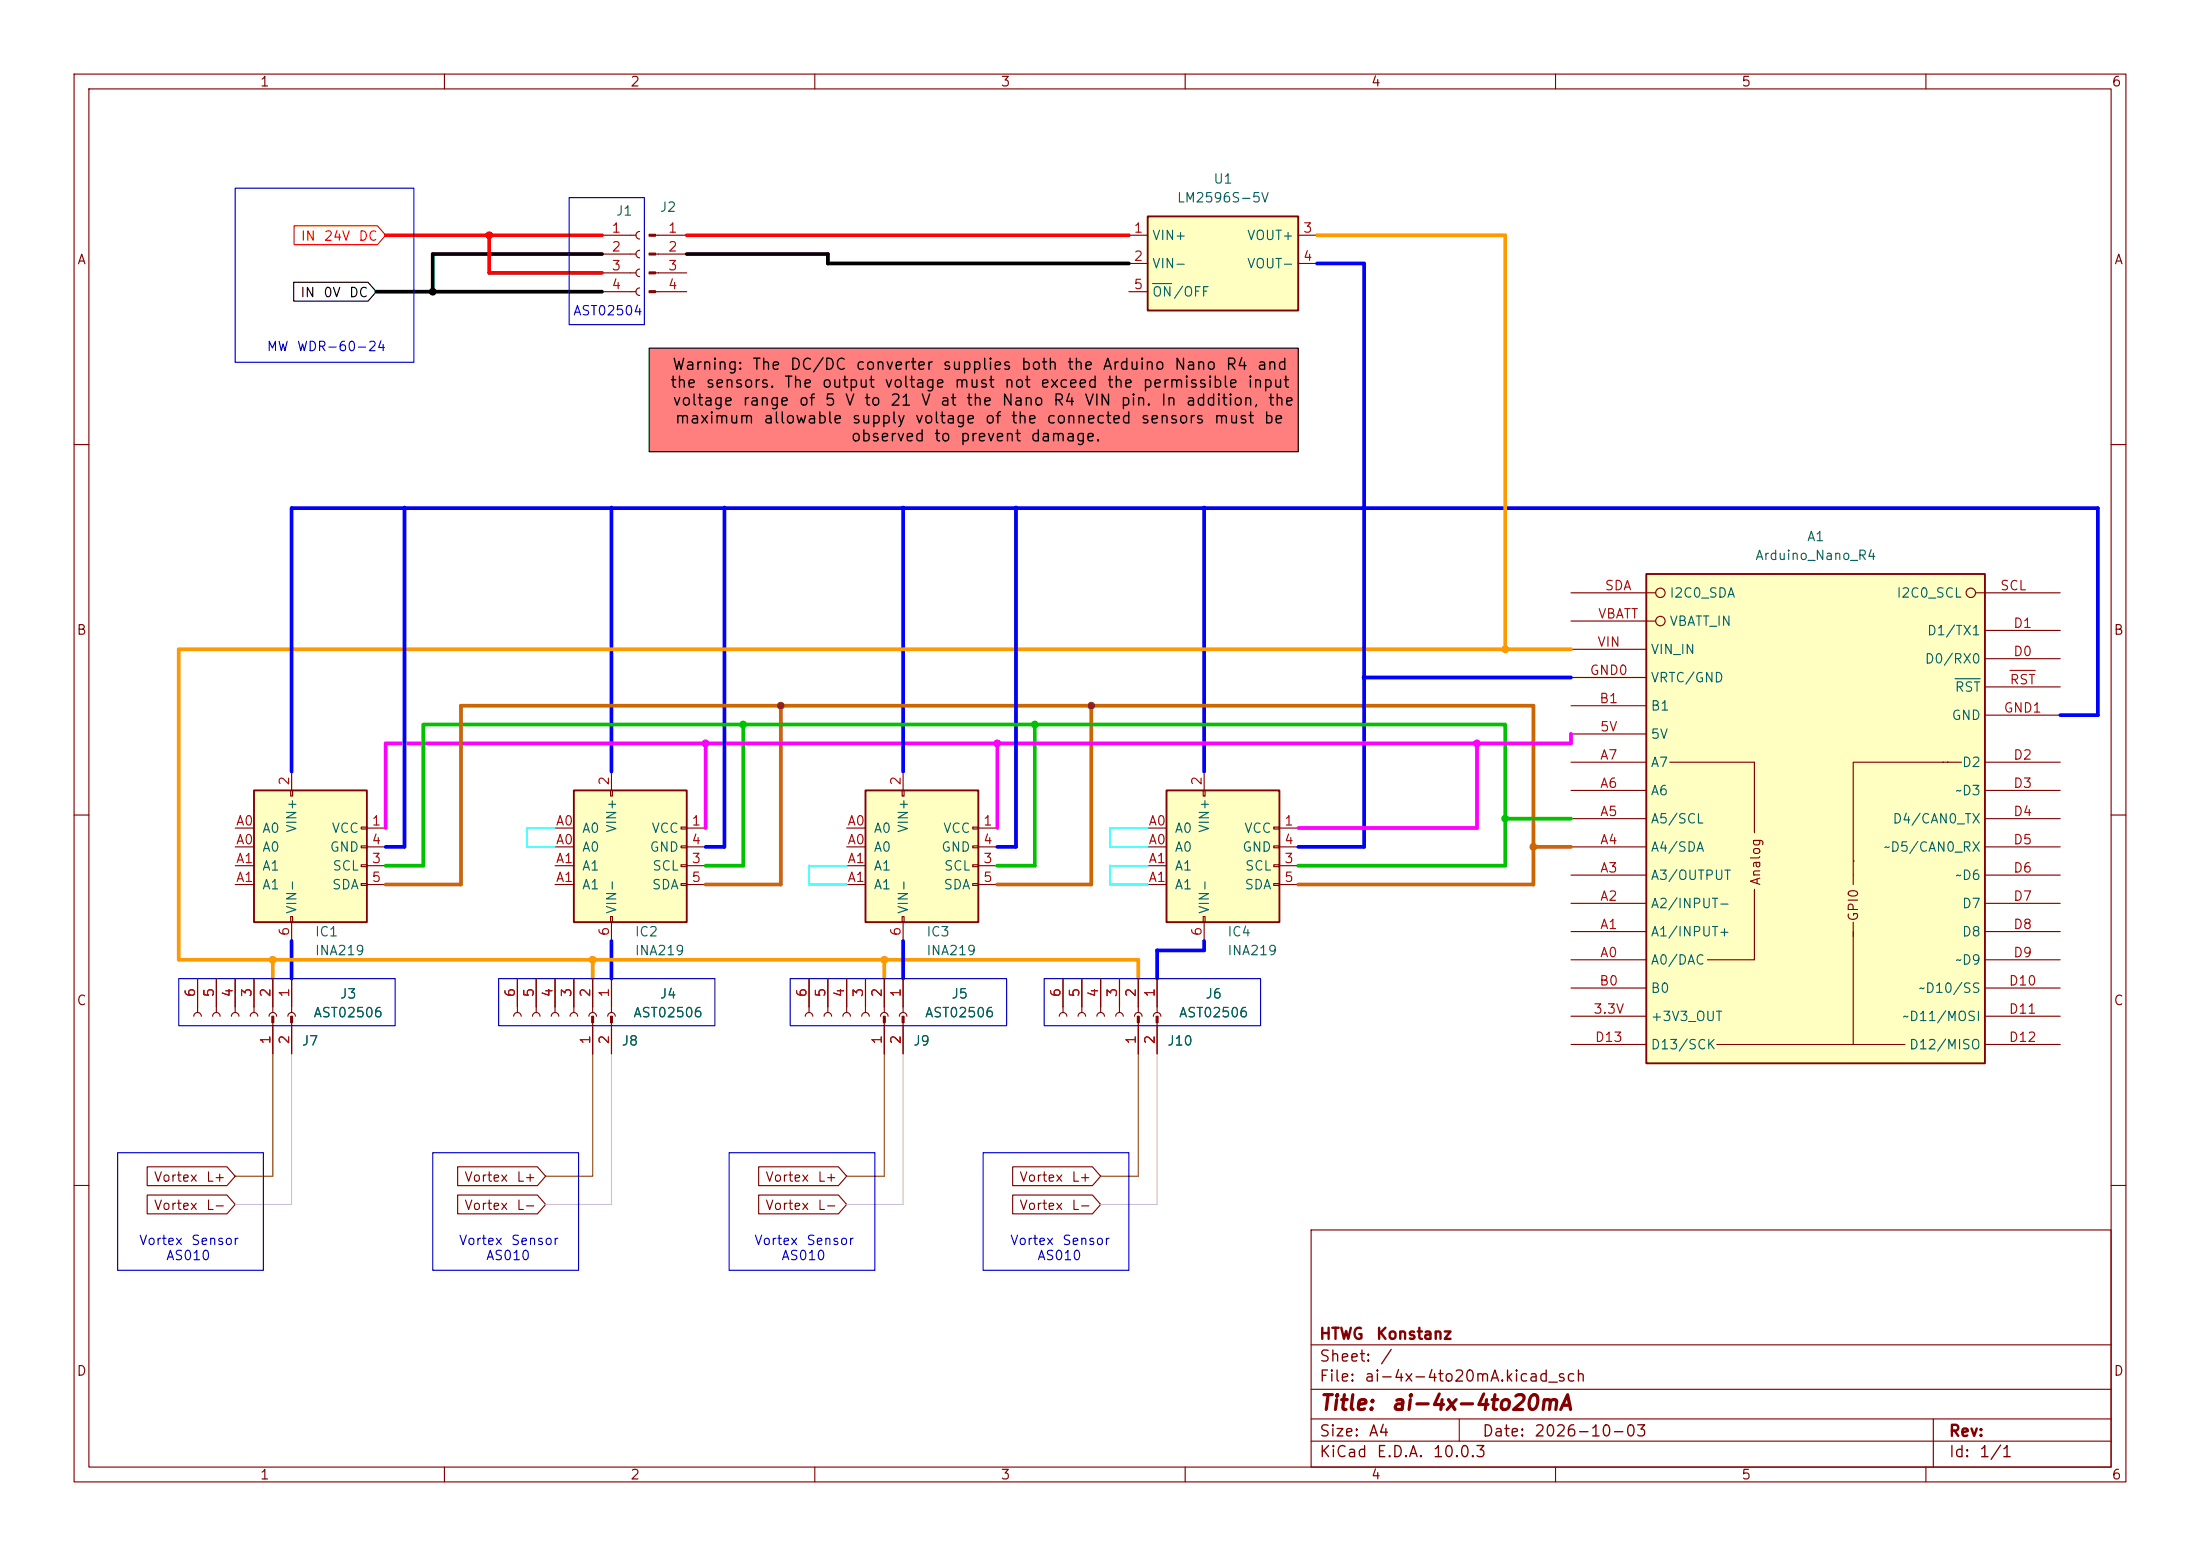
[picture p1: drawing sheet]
<svg xmlns="http://www.w3.org/2000/svg" width="297mm" height="210mm" viewBox="0 0 297 210" stroke-linecap="round" stroke-linejoin="round" font-family="sans-serif">
<g fill="none" stroke="#840000" stroke-width=".15">
<path d="M10 10h277v190h-277zM12 12h273v186h-273zM60 10v2M110 10v2M160 10v2M210 10v2M260 10v2M10 60h2M285 60h2M10 110h2M285 110h2M10 160h2"/>
<path d="M177 166h108v32h-108zM285 160h2M60 198v2M110 198v2M160 198v2M177 194.5h108M177 191.5h108M177 187.5h108M177 181.5h108M197 191.5v3M210 198v2M260 198v2"/>
<path d="M261 191.5v6.5"/>
</g>
<path d="M87.6 47h87.7v14h-87.7z" fill="#ff7f7f"/>
<g fill="#840000" stroke="#840000" stroke-width=".15">
<path d="M119.3 137.2h.2v.8h-.2z"/>
<path d="M121.8 137.2h.2v.8h-.2z"/>
</g>
<path d="M119.4 138v4.2M121.9 138v4.2" fill="none" stroke="#840000" stroke-width=".15"/>
<path d="M222.2 77.5h45.8v66h-45.8z" fill="#ffffc2"/>
<path d="M222.2 77.5h45.8v66h-45.8z" fill="none" stroke="#840000" stroke-width=".25"/>
<g fill="none" stroke="#840000" stroke-width=".15">
<path d="M88.5 31.8h4.2M88.5 34.3h4.2M88.5 36.8h4.2M88.5 39.4h4.2M212.1 99.1h10.1M212.1 95.3h10.1M212.1 91.4h10.1M212.1 80h11.4M212.1 83.8h11.4M212.1 87.6h10.1M266.7 80h11.4M268 88.9h10.1"/>
<path d="M268 85.1h10.1M268 96.5h10.1M268 92.7h10.1M212.1 102.9h10.1M212.1 118.1h10.1M212.1 114.3h10.1M212.1 110.5h10.1M212.1 106.7h10.1M225.4 102.9h11.5v9.5M250.2 116.2h.1M262.3 102.9h.1M262.9 102.9h.1"/>
<path d="M262.9 102.9h-12.7v16.5M262.9 102.9h1.9M268 102.9h10.1M268 118.1h10.1M268 114.3h10.1M268 110.5h10.1M268 106.7h10.1M212.1 137.2h10.1M212.1 129.5h10.1M212.1 125.7h10.1M212.1 121.9h10.1M212.1 133.4h10.1"/>
<path d="M236.9 120v9.5h-6.4M250.2 125.7v15.3h7M250.2 124.5v1.9M268 137.2h10.1M268 129.5h10.1M268 125.7h10.1M268 121.9h10.1M268 133.4h10.1M212.1 141h10.1M231.8 141h18.4M268 141h10.1"/>
<circle cx="224.2" cy="80" r=".63"/>
<circle cx="224.2" cy="83.8" r=".63"/>
<circle cx="266.1" cy="80" r=".63"/>
</g>
<path d="M263.9 91.6h3.4" fill="none" stroke="#006464" stroke-width=".15"/>
<path d="M271.4 90.5h3.3" fill="none" stroke="#a90000" stroke-width=".15"/>
<g fill="#840000" stroke="#840000" stroke-width=".15">
<path d="M87.6 31.6h.9v.3h-.9z"/>
<path d="M87.6 34.2h.9v.2h-.9z"/>
<path d="M87.6 36.7h.9v.3h-.9z"/>
<path d="M87.6 39.2h.9v.3h-.9z"/>
</g>
<path d="M154.9 29.2h20.4v12.7h-20.4z" fill="#ffffc2"/>
<path d="M154.9 29.2h20.4v12.7h-20.4z" fill="none" stroke="#840000" stroke-width=".25"/>
<path d="M152.4 31.8h2.5M152.4 35.6h2.5M152.4 39.4h2.5M175.3 31.8h2.5M175.3 35.6h2.5" fill="none" stroke="#840000" stroke-width=".15"/>
<path d="M155.6 38.3h2.6" fill="none" stroke="#006464" stroke-width=".15"/>
<path d="M157.5 106.7h15.2v17.8h-15.2z" fill="#ffffc2"/>
<g fill="none" stroke="#840000" stroke-width=".15">
<path d="M154.9 111.8h2.6M154.9 116.8h2.6M154.9 114.3h2.6M154.9 119.4h2.6M162.4 106.7h.3v.7h-.3zM162.6 104.1v2.6M172 111.6h.7v.3h-.7zM172 114.2h.7v.2h-.7zM172 116.7h.7v.3h-.7zM172 119.3h.7v.2h-.7zM172.7 111.8h2.6M172.7 116.8h2.6"/>
<path d="M172.7 114.3h2.6M172.7 119.4h2.6M26.2 137.2a.51 .51 0 0 1 .5-.5 .51 .51 0 0 1 .5 .5M26.7 132.1v4.6M28.7 137.2a.51 .51 0 0 1 .5-.5 .51 .51 0 0 1 .5 .5M29.2 132.1v4.6M31.2 137.2a.51 .51 0 0 1 .5-.5 .51 .51 0 0 1 .6 .5M31.7 132.1v4.6M33.8 137.2a.51 .51 0 0 1 .5-.5 .51 .51 0 0 1 .5 .5M34.3 132.1v4.6M36.3 137.2a.51 .51 0 0 1 .5-.5 .51 .51 0 0 1 .5 .5M36.8 132.1v4.6"/>
<path d="M38.9 137.2a.51 .51 0 0 1 .5-.5 .51 .51 0 0 1 .5 .5M39.4 132.1v4.6M143 137.2a.51 .51 0 0 1 .5-.5 .51 .51 0 0 1 .5 .5M143.5 132.1v4.6M145.5 137.2a.51 .51 0 0 1 .5-.5 .51 .51 0 0 1 .6 .5M146 132.1v4.6M148.1 137.2a.51 .51 0 0 1 .5-.5 .51 .51 0 0 1 .5 .5M148.6 132.1v4.6M150.6 137.2a.51 .51 0 0 1 .5-.5 .51 .51 0 0 1 .5 .5M151.1 132.1v4.6M153.2 137.2a.51 .51 0 0 1 .5-.5 .51 .51 0 0 1 .5 .5M153.7 132.1v4.6"/>
<path d="M153.7 138v4.2M155.7 137.2a.51 .51 0 0 1 .5-.5 .51 .51 0 0 1 .5 .5M156.2 132.1v4.6M156.2 138v4.2M162.4 123.7h.3v.8h-.3zM162.6 124.5v2.5"/>
</g>
<path d="M157.5 106.7h15.2v17.8h-15.2z" fill="none" stroke="#840000" stroke-width=".25"/>
<g fill="#840000" stroke="#840000" stroke-width=".15">
<path d="M153.5 137.2h.3v.8h-.3z"/>
<path d="M156.1 137.2h.2v.8h-.2z"/>
</g>
<path d="M77.5 106.7h15.2v17.8h-15.2z" fill="#ffffc2"/>
<g fill="none" stroke="#840000" stroke-width=".15">
<path d="M74.9 111.8h2.6M74.9 116.8h2.6M74.9 114.3h2.6M74.9 119.4h2.6M82.4 106.7h.3v.7h-.3zM82.5 104.1v2.6M91.9 111.6h.8v.3h-.8zM91.9 114.2h.8v.2h-.8zM91.9 116.7h.8v.3h-.8zM91.9 119.3h.8v.2h-.8zM92.7 111.8h2.5M92.7 116.8h2.5"/>
<path d="M92.7 114.3h2.5M92.7 119.4h2.5M82.4 123.7h.3v.8h-.3zM82.5 124.5v2.5"/>
</g>
<path d="M77.5 106.7h15.2v17.8h-15.2z" fill="none" stroke="#840000" stroke-width=".25"/>
<path d="M34.3 106.7h15.2v17.8h-15.2z" fill="#ffffc2"/>
<g fill="none" stroke="#840000" stroke-width=".15">
<path d="M81.3 31.8h4.6M81.3 34.3h4.6M81.3 36.8h4.6M81.3 39.4h4.6M86.4 31.2a.51 .51 0 0 0-.5 .6 .51 .51 0 0 0 .5 .5M86.4 33.8a.51 .51 0 0 0-.5 .5 .51 .51 0 0 0 .5 .5M86.4 36.3a.51 .51 0 0 0-.5 .5 .51 .51 0 0 0 .5 .5M86.4 38.9a.51 .51 0 0 0-.5 .5 .51 .51 0 0 0 .5 .5M31.7 111.8h2.6M31.7 116.8h2.6M31.7 114.3h2.6M31.7 119.4h2.6"/>
<path d="M39.2 106.7h.3v.7h-.3zM39.4 104.1v2.6M48.8 111.6h.7v.3h-.7zM48.8 114.2h.7v.2h-.7zM48.8 116.7h.7v.3h-.7zM48.8 119.3h.7v.2h-.7zM49.5 111.8h2.6M49.5 116.8h2.6M49.5 114.3h2.6M49.5 119.4h2.6M36.8 138v4.2M39.2 123.7h.3v.8h-.3z"/>
<path d="M39.4 124.5v2.5M39.4 138v4.2M69.3 137.2a.51 .51 0 0 1 .5-.5 .51 .51 0 0 1 .6 .5M69.8 132.1v4.6M71.9 137.2a.51 .51 0 0 1 .5-.5 .51 .51 0 0 1 .5 .5M72.4 132.1v4.6M74.4 137.2a.51 .51 0 0 1 .5-.5 .51 .51 0 0 1 .5 .5M74.9 132.1v4.6M77 137.2a.51 .51 0 0 1 .5-.5 .51 .51 0 0 1 .5 .5M77.5 132.1v4.6M79.5 137.2a.51 .51 0 0 1 .5-.5 .51 .51 0 0 1 .5 .5M80 132.1v4.6"/>
<path d="M80 138v4.2M82 137.2a.51 .51 0 0 1 .5-.5 .51 .51 0 0 1 .6 .5M82.5 132.1v4.6M82.5 138v4.2M108.7 137.2a.51 .51 0 0 1 .5-.5 .51 .51 0 0 1 .5 .5M109.2 132.1v4.6M111.3 137.2a.51 .51 0 0 1 .5-.5 .51 .51 0 0 1 .5 .5M111.8 132.1v4.6M113.8 137.2a.51 .51 0 0 1 .5-.5 .51 .51 0 0 1 .5 .5M114.3 132.1v4.6M116.3 137.2a.51 .51 0 0 1 .5-.5 .51 .51 0 0 1 .5 .5M116.8 132.1v4.6"/>
<path d="M118.9 137.2a.51 .51 0 0 1 .5-.5 .51 .51 0 0 1 .5 .5M119.4 132.1v4.6M121.4 137.2a.51 .51 0 0 1 .5-.5 .51 .51 0 0 1 .5 .5M121.9 132.1v4.6"/>
</g>
<path d="M34.3 106.7h15.2v17.8h-15.2z" fill="none" stroke="#840000" stroke-width=".25"/>
<g fill="#840000" stroke="#840000" stroke-width=".15">
<path d="M36.7 137.2h.3v.8h-.3z"/>
<path d="M39.2 137.2h.3v.8h-.3z"/>
<path d="M79.9 137.2h.2v.8h-.2z"/>
<path d="M82.4 137.2h.3v.8h-.3z"/>
</g>
<path d="M116.8 106.7h15.3v17.8h-15.3z" fill="#ffffc2"/>
<g fill="none" stroke="#840000" stroke-width=".15">
<path d="M114.3 111.8h2.5M114.3 116.8h2.5M114.3 114.3h2.5M114.3 119.4h2.5M121.8 106.7h.2v.7h-.2zM121.9 104.1v2.6M131.3 111.6h.8v.3h-.8zM131.3 114.2h.8v.2h-.8zM131.3 116.7h.8v.3h-.8zM131.3 119.3h.8v.2h-.8zM132.1 111.8h2.5M132.1 116.8h2.5"/>
<path d="M132.1 114.3h2.5M132.1 119.4h2.5M26.7 132.1v3.8M29.2 132.1v3.8M31.7 132.1v3.8M34.3 132.1v3.8M36.8 132.1v3.8M36.8 138.4v3.8M39.4 132.1v3.8M39.4 138.4v3.8M69.8 132.1v3.8M72.4 132.1v3.8"/>
<path d="M74.9 132.1v3.8M77.5 132.1v3.8M80 132.1v3.8M80 138.4v3.8M82.5 132.1v3.8M82.5 138.4v3.8M109.2 132.1v3.8M111.8 132.1v3.8M114.3 132.1v3.8M116.8 132.1v3.8M119.4 132.1v3.8M119.4 138.4v3.8"/>
<path d="M121.8 123.7h.2v.8h-.2zM121.9 124.5v2.5M121.9 132.1v3.8M121.9 138.4v3.8M143.5 132.1v3.8M146 132.1v3.8M148.6 132.1v3.8M151.1 132.1v3.8M153.7 132.1v3.8M153.7 138.4v3.8M156.2 132.1v3.8M156.2 138.4v3.8"/>
<path d="M19.9 157.5h10.7l1.1 1.3-1.1 1.2h-10.7zM61.8 157.5h10.7l1.2 1.3-1.2 1.2h-10.7zM102.4 157.5h10.8l1.1 1.3-1.1 1.2h-10.8zM136.7 157.5h10.8l1.1 1.3-1.1 1.2h-10.8zM19.9 161.3h10.7l1.1 1.3-1.1 1.2h-10.7zM61.8 161.3h10.7l1.2 1.3-1.2 1.2h-10.7zM102.4 161.3h10.8l1.1 1.3-1.1 1.2h-10.8zM136.7 161.3h10.8l1.1 1.3-1.1 1.2h-10.8z"/>
</g>
<path d="M116.8 106.7h15.3v17.8h-15.3z" fill="none" stroke="#840000" stroke-width=".25"/>
<path d="M39.6 38.1h10.1l1.1 1.3-1.1 1.2h-10.1zM87.6 47h87.7v14h-87.7z" fill="none" stroke="#000" stroke-width=".15"/>
<path d="M39.7 30.5h11.3l1.1 1.3-1.1 1.2h-11.3z" fill="none" stroke="#f00" stroke-width=".15"/>
<path d="M39.4 142.2v20.4h-7.7M82.5 142.2v20.4h-8.8M121.9 142.2v20.4h-7.6M156.2 142.2v20.4h-7.6" fill="none" stroke="#c2c2c2" stroke-width=".15"/>
<path d="M36.8 142.2v16.6h-5.1M80 142.2v16.6h-6.3M119.4 142.2v16.6h-5.1M153.7 142.2v16.6h-5.1" fill="none" stroke="#804d00" stroke-width=".15"/>
<g fill="none" stroke="#00f" stroke-width=".5">
<path d="M177.8 35.6h6.3v78.7h-8.8M54.6 68.6v45.7h-2.5M82.5 68.6v35.5M97.8 68.6v45.7h-2.6M121.9 68.6v35.5M137.2 68.6v45.7h-2.6M162.6 68.6v35.5M184.1 91.4h28M278.1 96.5h5.1v-27.9h-243.8v35.5M39.4 127v5.1M82.5 127v5.1M121.9 127v5.1"/>
<path d="M162.6 127v1.3h-6.4v3.8"/>
</g>
<path d="M177.8 31.8h25.4v55.8M212.1 87.6h-188v41.9h129.6v2.6M36.8 129.5v2.6M80 129.5v2.6M119.4 129.5v2.6" fill="none" stroke="#f90" stroke-width=".5"/>
<path d="M100.3 97.8v19h-5.1M139.7 97.8v19h-5.1M52.1 116.8h5v-19h146.1v19h-27.9M203.2 110.5h8.9" fill="none" stroke="#00c200" stroke-width=".5"/>
<path d="M105.4 95.3v24.1h-10.2M147.3 95.3v24.1h-12.7M52.1 119.4h10.1v-24.1h144.8v24.1h-31.7M207 114.3h5.1" fill="none" stroke="#c60" stroke-width=".5"/>
<path d="M212.1 99.1v1.2h-160v11.5M95.2 100.3v11.5M134.6 100.3v11.5M199.4 100.3v11.5h-24.1" fill="none" stroke="#f0f" stroke-width=".5"/>
<path d="M74.9 111.8h-3.8v2.5h3.8M114.3 116.8h-5.1v2.6h5.1M154.9 116.8h-5v2.6h5M154.9 111.8h-5v2.5h5" fill="none" stroke="#0ff" stroke-width=".25"/>
<path d="M50.8 39.4h30.5M81.3 34.3h-22.9v5.1M92.7 34.3h19.1v1.3h40.6" fill="none" stroke="#000" stroke-width=".5"/>
<path d="M52.1 31.8h29.2M66 31.8v5h15.3M92.7 31.8h59.7" fill="none" stroke="#f00" stroke-width=".5"/>
<path d="M31.7 25.4h24.2v23.5h-24.2zM76.8 26.7h10.2v17.1h-10.2zM24.1 132.1h29.2v6.3h-29.2zM67.3 132.1h29.2v6.3h-29.2zM106.7 132.1h29.2v6.3h-29.2zM141 132.1h29.2v6.3h-29.2zM15.9 155.6h19.7v15.9h-19.7zM58.4 155.6h19.7v15.9h-19.7zM98.4 155.6h19.7v15.9h-19.7zM132.7 155.6h19.7v15.9h-19.7z" fill="none" stroke="#0000c2" stroke-width=".15"/>
<g fill="#f90" stroke="#f90" stroke-width=".14">
<circle cx="80" cy="129.5" r=".46"/>
<circle cx="119.4" cy="129.5" r=".46"/>
<circle cx="36.8" cy="129.5" r=".46"/>
<circle cx="203.2" cy="87.6" r=".46"/>
</g>
<g fill="#00c200" stroke="#00c200" stroke-width=".14">
<circle cx="100.3" cy="97.8" r=".46"/>
<circle cx="139.7" cy="97.8" r=".46"/>
<circle cx="203.2" cy="110.5" r=".46"/>
</g>
<g fill="#f0f" stroke="#f0f" stroke-width=".14">
<circle cx="95.2" cy="100.3" r=".46"/>
<circle cx="134.6" cy="100.3" r=".46"/>
<circle cx="199.4" cy="100.3" r=".46"/>
</g>
<g fill="#00f" stroke="#00f" stroke-width=".14">
<circle cx="162.6" cy="68.6" r=".25"/>
<circle cx="184.1" cy="68.6" r=".25"/>
<circle cx="137.2" cy="68.6" r=".25"/>
<circle cx="121.9" cy="68.6" r=".25"/>
<circle cx="97.8" cy="68.6" r=".25"/>
<circle cx="54.6" cy="68.6" r=".25"/>
<circle cx="82.5" cy="68.6" r=".25"/>
<circle cx="184.1" cy="91.4" r=".25"/>
</g>
<g fill="#804d00" stroke="#804d00" stroke-width=".14">
<circle cx="105.4" cy="95.3" r=".46"/>
<circle cx="147.3" cy="95.3" r=".46"/>
</g>
<circle cx="58.4" cy="39.4" r=".46" fill="#000" stroke="#000" stroke-width=".14"/>
<circle cx="66" cy="31.8" r=".46" fill="#f00" stroke="#f00" stroke-width=".14"/>
<circle cx="207" cy="114.3" r=".46" fill="#c60" stroke="#c60" stroke-width=".14"/>
<g font-size="2" fill="#840000">
<text x="178" y="190.8">Title:</text>
<text x="187.7" y="190.8">ai-4x-4to20mA</text>
</g>
<g font-size="1.5">
<text x="90.4" y="52.7">the</text>
<text x="90.7" y="50.3">Warning:</text>
<text x="95.2" y="52.7">sensors.</text>
<text x="101.5" y="50.3">The</text>
<text x="105.8" y="52.7">The</text>
<text x="106.5" y="50.3">DC/DC</text>
<text x="110.8" y="52.7">output</text>
<text x="115.4" y="50.3">converter</text>
<text x="119.3" y="52.7">voltage</text>
<text x="127.1" y="50.3">supplies</text>
<text x="128.7" y="52.7">must</text>
<text x="135.5" y="52.7">not</text>
<text x="137.7" y="50.3">both</text>
<text x="140.3" y="52.7">exceed</text>
<text x="144" y="50.3">the</text>
<text x="148.8" y="50.3">Arduino</text>
<text x="149.3" y="52.7">the</text>
<text x="154.1" y="52.7">permissible</text>
<text x="158.4" y="50.3">Nano</text>
<text x="165.4" y="50.3">R4</text>
<text x="168.3" y="52.7">input</text>
<text x="169.6" y="50.3">and</text>
<text x="90.7" y="55.1">voltage</text>
<text x="91" y="57.5">maximum</text>
<text x="100.1" y="55.1">range</text>
<text x="103" y="57.5">allowable</text>
<text x="107.7" y="55.1">of</text>
<text x="111.2" y="55.1">5</text>
<text x="114" y="55.1">V</text>
<text x="114.8" y="60">observed</text>
<text x="114.9" y="57.5">supply</text>
<text x="116.5" y="55.1">to</text>
<text x="120.1" y="55.1">21</text>
<text x="123.4" y="57.5">voltage</text>
<text x="124.2" y="55.1">V</text>
<text x="126" y="60">to</text>
<text x="126.8" y="55.1">at</text>
<text x="129.5" y="60">prevent</text>
<text x="130.3" y="55.1">the</text>
<text x="132.9" y="57.5">of</text>
<text x="135.1" y="55.1">Nano</text>
<text x="136.4" y="57.5">the</text>
<text x="139" y="60">damage.</text>
<text x="141.2" y="57.5">connected</text>
<text x="142.1" y="55.1">R4</text>
<text x="146.3" y="55.1">VIN</text>
<text x="151.2" y="55.1">pin.</text>
<text x="153.9" y="57.5">sensors</text>
<text x="156.6" y="55.1">In</text>
<text x="160" y="55.1">addition,</text>
<text x="163.8" y="57.5">must</text>
<text x="170.5" y="57.5">be</text>
<text x="171.1" y="55.1">the</text>
</g>
<g font-size="1.5" fill="#840000">
<text x="178" y="184.2">Sheet:</text>
<text x="178" y="181.2">HTWG</text>
<text x="185.7" y="181.2">Konstanz</text>
<text x="186.2" y="184.2">/</text>
<text x="178" y="186.9">File:</text>
<text x="184.1" y="186.9">ai-4x-4to20mA.kicad_sch</text>
<text x="178" y="197.1">KiCad</text>
<text x="178" y="194.3">Size:</text>
<text x="184.7" y="194.3">A4</text>
<text x="185.7" y="197.1">E.D.A.</text>
<text x="193.3" y="197.1">10.0.3</text>
<text x="200" y="194.3">Date:</text>
<text x="207" y="194.3">2026-10-03</text>
<text x="263" y="194.3">Rev:</text>
<text x="263" y="197.1">Id:</text>
<text x="267.1" y="197.1">1/1</text>
</g>
<g font-size="1.3" fill="#840000">
<text x="35" y="12">1</text>
<text x="85" y="12">2</text>
<text x="135" y="12">3</text>
<text x="185" y="12">4</text>
<text x="235" y="12">5</text>
<text x="285" y="12">6</text>
<text x="10.3" y="36">A</text>
<text x="285.3" y="36">A</text>
<text x="10.3" y="86">B</text>
<text x="285.3" y="86">B</text>
<text x="238" y="119.6" transform="rotate(-90 238 119.6)">Analog</text>
<text x="251.2" y="124.5" transform="rotate(-90 251.2 124.5)">GPI0</text>
<text x="10.3" y="136">C</text>
<text x="285.3" y="136">C</text>
<text x="20.7" y="159.8">Vortex</text>
<text x="27.7" y="159.8">L+</text>
<text x="62.6" y="159.8">Vortex</text>
<text x="69.6" y="159.8">L+</text>
<text x="103.2" y="159.8">Vortex</text>
<text x="110.3" y="159.8">L+</text>
<text x="137.5" y="159.8">Vortex</text>
<text x="144.6" y="159.8">L+</text>
<text x="20.7" y="163.6">Vortex</text>
<text x="27.7" y="163.6">L-</text>
<text x="62.6" y="163.6">Vortex</text>
<text x="69.6" y="163.6">L-</text>
<text x="103.2" y="163.6">Vortex</text>
<text x="110.3" y="163.6">L-</text>
<text x="137.5" y="163.6">Vortex</text>
<text x="144.6" y="163.6">L-</text>
<text x="10.3" y="186">D</text>
<text x="285.3" y="186">D</text>
<text x="35" y="200">1</text>
<text x="85" y="200">2</text>
<text x="135" y="200">3</text>
<text x="185" y="200">4</text>
<text x="235" y="200">5</text>
<text x="285" y="200">6</text>
</g>
<g font-size="1.3" fill="#006464">
<text x="83.1" y="29.4">J1</text>
<text x="89" y="28.9">J2</text>
<text x="158.8" y="27.6">LM2596S-5V</text>
<text x="163.7" y="25.1">U1</text>
<text x="155.4" y="32.7">VIN+</text>
<text x="168.3" y="32.7">VOUT+</text>
<text x="155.4" y="36.5">VIN-</text>
<text x="155.4" y="40.3">ON/OFF</text>
<text x="168.3" y="36.5">VOUT-</text>
<text x="236.9" y="75.9">Arduino_Nano_R4</text>
<text x="243.9" y="73.4">A1</text>
<text x="225.3" y="81">I2C0_SDA</text>
<text x="255.9" y="81">I2C0_SCL</text>
<text x="222.8" y="88.6">VIN_IN</text>
<text x="225.3" y="84.8">VBATT_IN</text>
<text x="259.8" y="89.9">D0/RX0</text>
<text x="260.1" y="86.1">D1/TX1</text>
<text x="222.8" y="92.4">VRTC/GND</text>
<text x="263.8" y="93.7">RST</text>
<text x="222.8" y="100">5V</text>
<text x="222.8" y="96.2">B1</text>
<text x="263.4" y="97.5">GND</text>
<text x="222.8" y="107.7">A6</text>
<text x="222.8" y="103.8">A7</text>
<text x="263.9" y="107.7">~D3</text>
<text x="264.8" y="103.8">D2</text>
<text x="35.3" y="112.7">A0</text>
<text x="40.3" y="112.5" transform="rotate(-90 40.3 112.5)">VIN+</text>
<text x="44.7" y="112.7">VCC</text>
<text x="78.5" y="112.7">A0</text>
<text x="83.5" y="112.5" transform="rotate(-90 83.5 112.5)">VIN+</text>
<text x="87.9" y="112.7">VCC</text>
<text x="117.9" y="112.7">A0</text>
<text x="122.9" y="112.5" transform="rotate(-90 122.9 112.5)">VIN+</text>
<text x="127.2" y="112.7">VCC</text>
<text x="158.5" y="112.7">A0</text>
<text x="163.5" y="112.5" transform="rotate(-90 163.5 112.5)">VIN+</text>
<text x="167.9" y="112.7">VCC</text>
<text x="222.8" y="111.5">A5/SCL</text>
<text x="255.4" y="111.5">D4/CAN0_TX</text>
<text x="35.3" y="115.3">A0</text>
<text x="35.3" y="117.8">A1</text>
<text x="44.4" y="115.3">GND</text>
<text x="44.8" y="117.8">SCL</text>
<text x="78.5" y="115.3">A0</text>
<text x="78.5" y="117.8">A1</text>
<text x="87.6" y="115.3">GND</text>
<text x="88" y="117.8">SCL</text>
<text x="117.9" y="115.3">A0</text>
<text x="117.9" y="117.8">A1</text>
<text x="127" y="115.3">GND</text>
<text x="127.4" y="117.8">SCL</text>
<text x="158.5" y="115.3">A0</text>
<text x="158.5" y="117.8">A1</text>
<text x="167.6" y="115.3">GND</text>
<text x="168" y="117.8">SCL</text>
<text x="222.8" y="119.1">A3/OUTPUT</text>
<text x="222.8" y="115.3">A4/SDA</text>
<text x="254.2" y="115.3">~D5/CAN0_RX</text>
<text x="263.9" y="119.1">~D6</text>
<text x="35.3" y="120.4">A1</text>
<text x="40.3" y="123.4" transform="rotate(-90 40.3 123.4)">VIN-</text>
<text x="44.7" y="120.4">SDA</text>
<text x="78.5" y="120.4">A1</text>
<text x="83.5" y="123.4" transform="rotate(-90 83.5 123.4)">VIN-</text>
<text x="87.9" y="120.4">SDA</text>
<text x="117.9" y="120.4">A1</text>
<text x="122.9" y="123.4" transform="rotate(-90 122.9 123.4)">VIN-</text>
<text x="127.3" y="120.4">SDA</text>
<text x="158.5" y="120.4">A1</text>
<text x="163.5" y="123.4" transform="rotate(-90 163.5 123.4)">VIN-</text>
<text x="167.9" y="120.4">SDA</text>
<text x="222.8" y="122.9">A2/INPUT-</text>
<text x="264.8" y="122.9">D7</text>
<text x="42.4" y="126.7">IC1</text>
<text x="42.4" y="129.2">INA219</text>
<text x="85.6" y="126.7">IC2</text>
<text x="85.6" y="129.2">INA219</text>
<text x="125" y="126.7">IC3</text>
<text x="125" y="129.2">INA219</text>
<text x="165.6" y="126.7">IC4</text>
<text x="165.6" y="129.2">INA219</text>
<text x="222.8" y="130.5">A0/DAC</text>
<text x="222.8" y="126.7">A1/INPUT+</text>
<text x="263.9" y="130.5">~D9</text>
<text x="264.8" y="126.7">D8</text>
<text x="42.2" y="137.6">AST02506</text>
<text x="45.8" y="135.1">J3</text>
<text x="85.4" y="137.6">AST02506</text>
<text x="89" y="135.1">J4</text>
<text x="124.8" y="137.6">AST02506</text>
<text x="128.3" y="135.1">J5</text>
<text x="159.1" y="137.6">AST02506</text>
<text x="162.6" y="135.1">J6</text>
<text x="222.8" y="134.3">B0</text>
<text x="258.9" y="134.3">~D10/SS</text>
<text x="40.6" y="141.4">J7</text>
<text x="83.8" y="141.4">J8</text>
<text x="123.2" y="141.4">J9</text>
<text x="157.5" y="141.4">J10</text>
<text x="222.8" y="138.1">+3V3_OUT</text>
<text x="222.8" y="141.9">D13/SCK</text>
<text x="256.7" y="138.1">~D11/MOSI</text>
<text x="257.6" y="141.9">D12/MISO</text>
</g>
<g font-size="1.3" fill="#f00">
<text x="40.5" y="32.8">IN</text>
<text x="43.6" y="32.8">24V</text>
<text x="48.3" y="32.8">DC</text>
</g>
<g font-size="1.3" fill="#a90000">
<text x="82.5" y="31.7">1</text>
<text x="82.5" y="34.3">2</text>
<text x="90.1" y="31.7">1</text>
<text x="90.1" y="34.3">2</text>
<text x="153" y="31.7">1</text>
<text x="153" y="35.5">2</text>
<text x="175.8" y="31.7">3</text>
<text x="175.8" y="35.5">4</text>
<text x="82.5" y="36.8">3</text>
<text x="82.5" y="39.3">4</text>
<text x="90.1" y="36.8">3</text>
<text x="90.1" y="39.3">4</text>
<text x="153" y="39.3">5</text>
<text x="215.6" y="83.8">VBATT</text>
<text x="216.6" y="80">SDA</text>
<text x="269.9" y="80">SCL</text>
<text x="215.6" y="87.6">VIN</text>
<text x="271.7" y="88.9">D0</text>
<text x="271.7" y="85.1">D1</text>
<text x="214.5" y="91.4">GND0</text>
<text x="215.8" y="95.2">B1</text>
<text x="271.2" y="92.7">RST</text>
<text x="215.9" y="99">5V</text>
<text x="270.4" y="96.5">GND1</text>
<text x="39.3" y="106.1" transform="rotate(-90 39.3 106.1)">2</text>
<text x="82.5" y="106.1" transform="rotate(-90 82.5 106.1)">2</text>
<text x="121.9" y="106.1" transform="rotate(-90 121.9 106.1)">2</text>
<text x="162.5" y="106.1" transform="rotate(-90 162.5 106.1)">2</text>
<text x="215.9" y="106.7">A6</text>
<text x="215.9" y="102.8">A7</text>
<text x="271.7" y="102.8">D2</text>
<text x="271.7" y="106.7">D3</text>
<text x="31.8" y="111.7">A0</text>
<text x="50.1" y="111.7">1</text>
<text x="74.9" y="111.7">A0</text>
<text x="93.3" y="111.7">1</text>
<text x="114.3" y="111.7">A0</text>
<text x="132.6" y="111.7">1</text>
<text x="155" y="111.7">A0</text>
<text x="173.3" y="111.7">1</text>
<text x="215.9" y="110.5">A5</text>
<text x="271.7" y="110.5">D4</text>
<text x="31.8" y="114.3">A0</text>
<text x="31.8" y="116.8">A1</text>
<text x="31.8" y="119.4">A1</text>
<text x="50.1" y="116.8">3</text>
<text x="50.1" y="114.3">4</text>
<text x="50.1" y="119.4">5</text>
<text x="74.9" y="114.3">A0</text>
<text x="74.9" y="116.8">A1</text>
<text x="74.9" y="119.4">A1</text>
<text x="93.3" y="116.8">3</text>
<text x="93.3" y="114.3">4</text>
<text x="93.3" y="119.4">5</text>
<text x="114.3" y="114.3">A0</text>
<text x="114.3" y="116.8">A1</text>
<text x="114.3" y="119.4">A1</text>
<text x="132.6" y="116.8">3</text>
<text x="132.6" y="114.3">4</text>
<text x="132.6" y="119.4">5</text>
<text x="155" y="114.3">A0</text>
<text x="155" y="116.8">A1</text>
<text x="155" y="119.4">A1</text>
<text x="173.3" y="116.8">3</text>
<text x="173.3" y="114.3">4</text>
<text x="173.3" y="119.4">5</text>
<text x="215.9" y="118.1">A3</text>
<text x="215.9" y="114.3">A4</text>
<text x="271.7" y="114.3">D5</text>
<text x="271.7" y="118.1">D6</text>
<text x="215.9" y="125.7">A1</text>
<text x="215.9" y="121.9">A2</text>
<text x="271.7" y="121.9">D7</text>
<text x="271.7" y="125.7">D8</text>
<text x="39.3" y="126.4" transform="rotate(-90 39.3 126.4)">6</text>
<text x="82.5" y="126.4" transform="rotate(-90 82.5 126.4)">6</text>
<text x="121.9" y="126.4" transform="rotate(-90 121.9 126.4)">6</text>
<text x="162.5" y="126.4" transform="rotate(-90 162.5 126.4)">6</text>
<text x="215.9" y="129.5">A0</text>
<text x="271.7" y="129.5">D9</text>
<text x="26.6" y="134.7" transform="rotate(-90 26.6 134.7)">6</text>
<text x="29.2" y="134.7" transform="rotate(-90 29.2 134.7)">5</text>
<text x="31.7" y="134.7" transform="rotate(-90 31.7 134.7)">4</text>
<text x="34.3" y="134.7" transform="rotate(-90 34.3 134.7)">3</text>
<text x="36.8" y="134.7" transform="rotate(-90 36.8 134.7)">2</text>
<text x="39.3" y="134.7" transform="rotate(-90 39.3 134.7)">1</text>
<text x="69.8" y="134.7" transform="rotate(-90 69.8 134.7)">6</text>
<text x="72.4" y="134.7" transform="rotate(-90 72.4 134.7)">5</text>
<text x="74.9" y="134.7" transform="rotate(-90 74.9 134.7)">4</text>
<text x="77.4" y="134.7" transform="rotate(-90 77.4 134.7)">3</text>
<text x="80" y="134.7" transform="rotate(-90 80 134.7)">2</text>
<text x="82.5" y="134.7" transform="rotate(-90 82.5 134.7)">1</text>
<text x="109.2" y="134.7" transform="rotate(-90 109.2 134.7)">6</text>
<text x="111.7" y="134.7" transform="rotate(-90 111.7 134.7)">5</text>
<text x="114.3" y="134.7" transform="rotate(-90 114.3 134.7)">4</text>
<text x="116.8" y="134.7" transform="rotate(-90 116.8 134.7)">3</text>
<text x="119.4" y="134.7" transform="rotate(-90 119.4 134.7)">2</text>
<text x="121.9" y="134.7" transform="rotate(-90 121.9 134.7)">1</text>
<text x="143.5" y="134.7" transform="rotate(-90 143.5 134.7)">6</text>
<text x="146" y="134.7" transform="rotate(-90 146 134.7)">5</text>
<text x="148.6" y="134.7" transform="rotate(-90 148.6 134.7)">4</text>
<text x="151.1" y="134.7" transform="rotate(-90 151.1 134.7)">3</text>
<text x="153.6" y="134.7" transform="rotate(-90 153.6 134.7)">2</text>
<text x="156.2" y="134.7" transform="rotate(-90 156.2 134.7)">1</text>
<text x="215" y="137.1">3.3V</text>
<text x="215.8" y="133.3">B0</text>
<text x="271.1" y="133.3">D10</text>
<text x="271.1" y="137.1">D11</text>
<text x="36.8" y="141" transform="rotate(-90 36.8 141)">1</text>
<text x="39.3" y="141" transform="rotate(-90 39.3 141)">2</text>
<text x="80" y="141" transform="rotate(-90 80 141)">1</text>
<text x="82.5" y="141" transform="rotate(-90 82.5 141)">2</text>
<text x="119.4" y="141" transform="rotate(-90 119.4 141)">1</text>
<text x="121.9" y="141" transform="rotate(-90 121.9 141)">2</text>
<text x="153.6" y="141" transform="rotate(-90 153.6 141)">1</text>
<text x="156.2" y="141" transform="rotate(-90 156.2 141)">2</text>
<text x="215.2" y="140.9">D13</text>
<text x="271.1" y="140.9">D12</text>
</g>
<g font-size="1.3">
<text x="40.5" y="40.4">IN</text>
<text x="43.6" y="40.4">0V</text>
<text x="47" y="40.4">DC</text>
</g>
<g font-size="1.3" fill="#0000c2">
<text x="35.9" y="47.7">MW</text>
<text x="40" y="47.7">WDR-60-24</text>
<text x="77.3" y="42.9">AST02504</text>
<text x="18.7" y="168.4">Vortex</text>
<text x="22.3" y="170.4">AS010</text>
<text x="25.7" y="168.4">Sensor</text>
<text x="61.9" y="168.4">Vortex</text>
<text x="65.5" y="170.4">AS010</text>
<text x="68.9" y="168.4">Sensor</text>
<text x="101.7" y="168.4">Vortex</text>
<text x="105.4" y="170.4">AS010</text>
<text x="108.8" y="168.4">Sensor</text>
<text x="136.3" y="168.4">Vortex</text>
<text x="139.9" y="170.4">AS010</text>
<text x="143.3" y="168.4">Sensor</text>
</g>
</svg>
